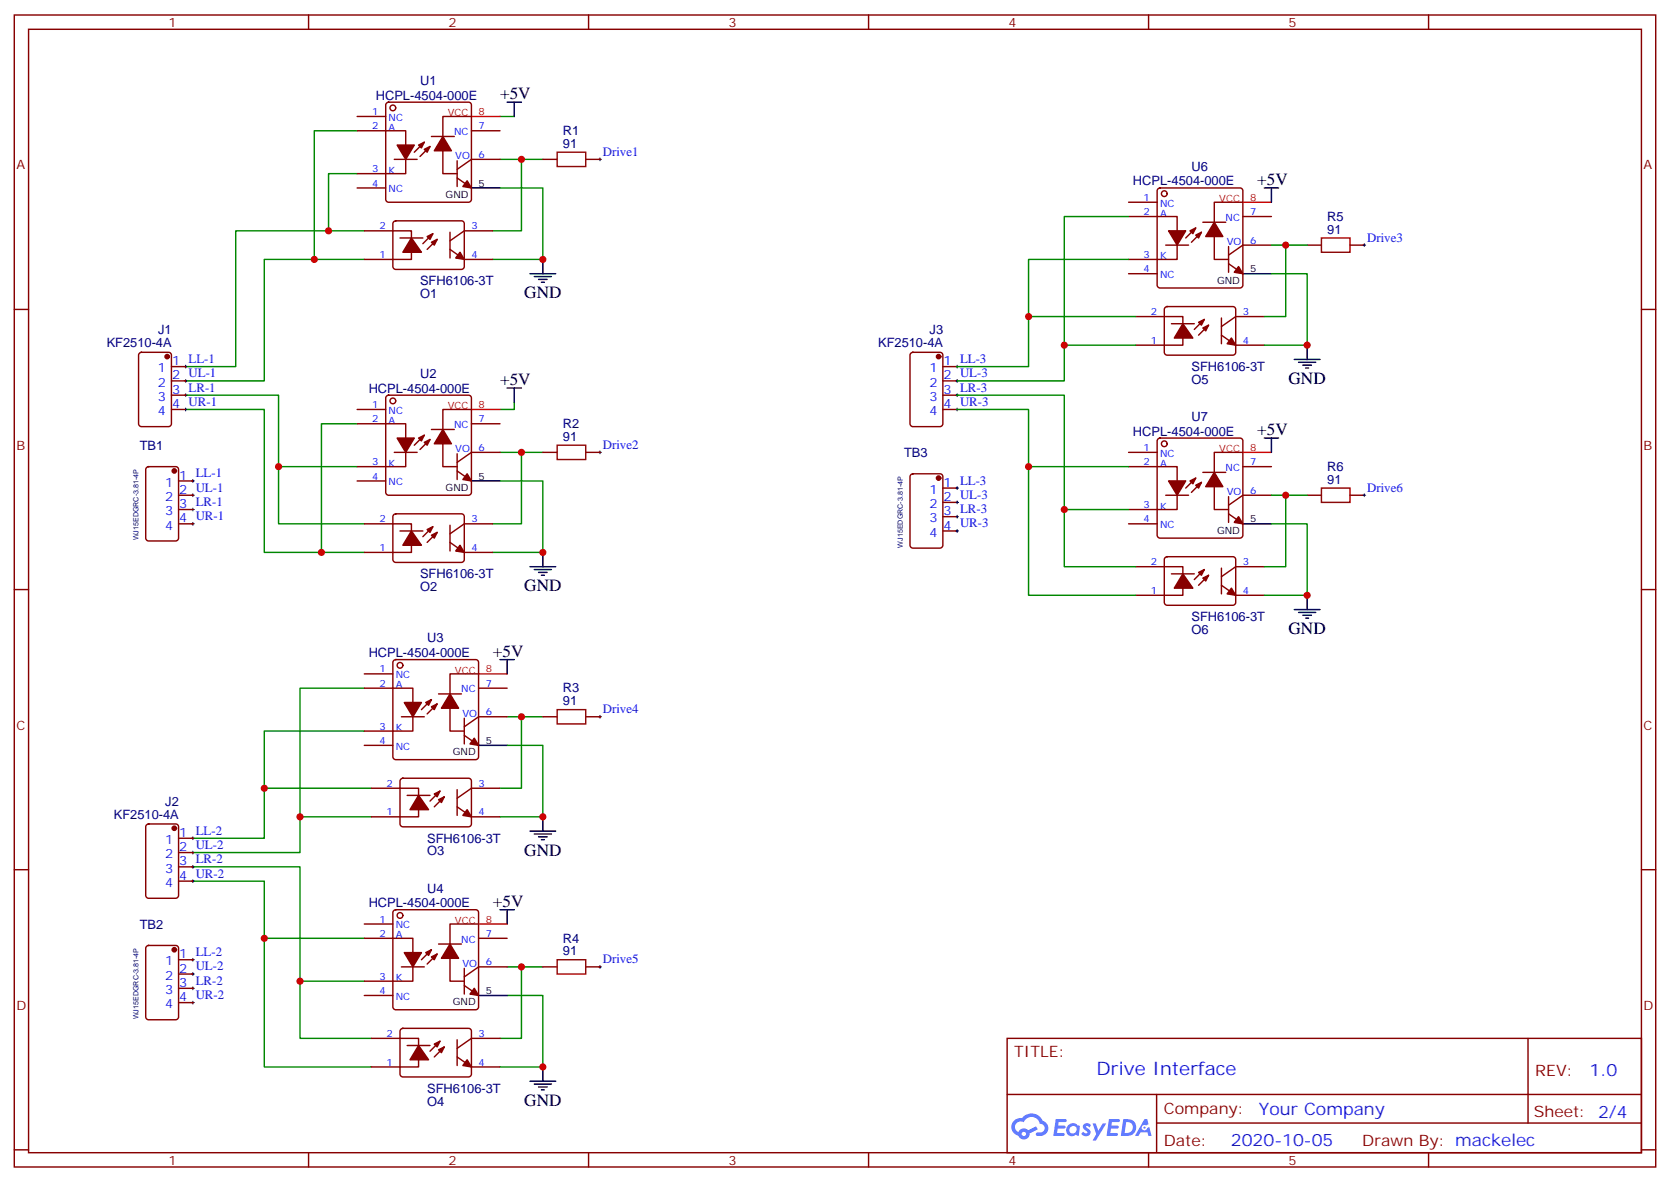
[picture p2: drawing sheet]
<svg xmlns="http://www.w3.org/2000/svg" width="412mm" height="292mm" viewBox="0 0 412 292" stroke-linecap="round" stroke-linejoin="round" font-family="sans-serif">
<g fill="none" stroke="#870000" stroke-width=".35">
<path d="M3.5 3.7h405.4v284.3h-405.4zM7.1 7.2h398.2v277.3h-398.2zM76.2 3.7v3.5M145.3 3.7v3.5M214.5 3.7v3.5M283.6 3.7v3.5M352.8 3.7v3.5M3.5 76.4h3.6M405.3 76.4h3.6M3.5 145.5h3.6M405.3 145.5h3.6M3.5 214.7h3.6"/>
<path d="M405.3 214.7h3.6M248.7 256.3h156.6v28.2h-156.6zM377.3 256.3v20.9M248.7 270.1h156.5M285.6 277.2h119.6M285.6 270.1v14.2M3.5 283.8h3.6M76.2 284.5v3.5M145.3 284.5v3.5M214.5 284.5v3.5M283.6 284.5v3.5M352.8 284.5v3.5"/>
<path d="M405.3 283.8h3.6"/>
</g>
<g fill="#5487ff">
<path d="M267.7 277.5a1.22 1.22 0 0 1 1.7 .2l-.4 .6a.47 .47 0 0 0-.3-.4 .47 .47 0 0 0-.5 .2v.1a1.3 1.3 0 0 1 1 1.7 1.39 1.39 0 0 1-2.2 0l.5-.6 .7 .5a.29 .29 0 0 0 .3-.3 .29 .29 0 0 0-.2-.3 1.04 1.04 0 0 1-.6-1.7z"/>
<path d="M260.7 276.2h2.4a.37 .37 0 0 1 .3 .4 .37 .37 0 0 1-.3 .4h-1.7l-.1 .8h1.5l.3 .4-.3 .4h-1.6l-.2 1.1 1.6-.1a.36 .36 0 0 1 .3 .4 .36 .36 0 0 1-.3 .4h-2.5z"/>
<path d="M273.8 276.2h2.4a.37 .37 0 0 1 .4 .4 .37 .37 0 0 1-.4 .4h-1.6l-.2 .8h1.6l.3 .4-.4 .4-1.6-.1-.1 1.1h1.5a.36 .36 0 0 1 .4 .4 .36 .36 0 0 1-.4 .4h-2.4z"/>
<path d="M282.6 276.2h.7l.3 1.3-.6 .3a.69 .69 0 0 0-1 .3 .69 .69 0 0 0 .4 .9 .69 .69 0 0 0 .9-.6l.5-.2 .6 2.2h-.8l-.2-.9h-1.8l-.5 .9h-.8z"/>
<path d="M269.8 277.3h.8l.6 1.8 1.1-1.8h.9l-2.6 4.2h-.8l.9-1.5z"/>
<path d="M277.4 276.2l-.6 4.2h1.3a2.11 2.11 0 0 0 2.5-2.1 2.11 2.11 0 0 0-2.5-2.1zM278.1 277a1.39 1.39 0 0 1 1.7 1.4 1.39 1.39 0 0 1-1.8 1.2h-.3z"/>
<path d="M263.7 277.8a1.47 1.47 0 0 0-.1 2.1 1.47 1.47 0 0 0 2.1 .1l.7 .4 .3-2.3-.2-.3h-.4a1.49 1.49 0 0 0-2.4 0zM264.4 278.2a.92 .92 0 0 1 1.5 .5 .92 .92 0 0 1-1.3 1.1 .9 .9 0 0 1-.2-1.6z"/>
<path d="M250.4 276.6a2.18 2.18 0 0 0 1.1 3.7 1.44 1.44 0 0 0 1.6 .9 1.44 1.44 0 0 0 1.2-1.4l2-1.1-.5-.7-1.9 1a1.47 1.47 0 0 0-2.4 .4 1.39 1.39 0 0 1-.7-1.9 1.39 1.39 0 0 1 2-.5 2.12 2.12 0 0 1 2.2-1.3 2.12 2.12 0 0 1 1.9 1.7 1.07 1.07 0 0 1 1.1 1 1.07 1.07 0 0 1-1 1.1h-.7a.43 .43 0 0 0-.5 .4 .43 .43 0 0 0 .4 .5 1.98 1.98 0 0 0 2.5-1.2 1.98 1.98 0 0 0-1.2-2.6 2.98 2.98 0 0 0-5.1-.6l-1.1 .1zM252.3 279.9a.55 .55 0 0 1 1.1 0 .55 .55 0 0 1-1.1 0z"/>
<circle cx="282.6" cy="278.3" r=".26"/>
</g>
<g fill="none" stroke="#008700" stroke-width=".35">
<path d="M88.2 32.3h-10.6v31.7M123.5 39.3h5.3v17.7h-7.1M123.5 28.8h3.5M128.8 39.3h5.3M88.2 42.9h-7.1v14.1M90 57h-31.8v33.5h-12.3M123.5 46.4h10.6v17.6h-12.4M278.7 53.4h-15.9v31.8M90 64h-24.7v30h-19.4M278.7 64h-24.7v14.1M280.5 78.1h-26.5v12.4h-17.6M314 67.6h8.8v17.6h-10.6"/>
<path d="M314 60.5h8.8M317.5 60.5v17.6h-5.3M45.9 97.5h22.9v31.8h21.2M127 99.3v1.8h-3.5M236.4 97.5h26.4v42.4h17.7M280.5 85.2h-17.7v8.8h-26.4M45.9 101.1h19.4v35.2h24.7M68.8 115.2h19.4M88.2 104.6h-8.8v31.7M123.5 118.7h10.6v17.6h-12.4M123.5 111.7h10.6M128.8 111.7v17.6h-7.1"/>
<path d="M236.4 101.1h17.6v45.8h26.5M254 115.2h24.7M262.8 125.8h15.9M314 129.3h8.8v17.6h-10.6M314 122.2h8.8M317.5 122.2v17.7h-5.3M90 169.9h-15.9v31.7M125.2 176.9h8.9M128.8 176.9v17.7h-5.3M90 180.4h-24.7v14.2M91.7 194.6h-26.4v12.3h-17.7M125.2 184h8.9v17.6h-10.6"/>
<path d="M47.6 214h26.5v42.3h17.6M47.6 217.5h17.7v45.8h26.4M91.7 201.6h-17.6v8.8h-26.5M65.3 231.6h24.7M125.2 238.7h8.9M128.8 238.7v17.6h-5.3M74.1 242.2h15.9M125.2 245.7h8.9v17.6h-10.6"/>
</g>
<g fill="none" stroke="#000" stroke-width=".35">
<path d="M125.2 25.2h3.6M127 25.2v3.6M116.4 46.4h7.1M312.2 46.4h3.5M314 46.4v3.5M130.9 67.6h6.3M131.9 68.3h4.3M133 69h2.1M133.7 69.7h.7M134.1 64v3.6M306.9 67.6h7.1M125.2 95.8h3.6"/>
<path d="M127 95.8v3.5M319.6 88.7h6.4M320.7 89.4h4.2M321.7 90.1h2.1M322.4 90.8h.7M322.8 85.2v3.5M116.4 118.7h7.1M312.2 108.1h3.5M314 108.1v3.6M130.9 139.9h6.3M134.1 136.3v3.6M306.9 129.3h7.1"/>
<path d="M131.9 140.6h4.3M133 141.3h2.1M133.7 142h.7M319.6 150.5h6.4M320.7 151.2h4.2M321.7 151.9h2.1M322.4 152.6h.7M322.8 146.9v3.6M123.5 162.8h3.5M125.2 162.8v3.5M118.2 184h7M130.9 205.1h6.3"/>
<path d="M131.9 205.8h4.3M133 206.6h2.1M133.7 207.3h.7M134.1 201.6v3.5M123.5 224.5h3.5M125.2 224.5v3.6M118.2 245.7h7M130.9 266.9h6.3M131.9 267.6h4.3M133 268.3h2.1M133.7 269h.7M134.1 263.3v3.6"/>
</g>
<g fill="none" stroke="#000" stroke-width=".25">
<path d="M147.8 39.3h.7M148.2 39v.7M336.5 60.5h.8M336.9 60.1v.8M45.5 97.5h.7M45.5 94h.7M45.5 90.5h.7M45.9 90.1v.7M45.9 93.7v.7M45.9 97.2v.7M236 97.5h.7M236 94h.7"/>
<path d="M236 90.5h.7M236.4 90.1v.7M236.4 93.7v.7M236.4 97.2v.7M45.5 101.1h.7M45.9 100.7v.7M47.3 118.7h.7M47.6 118.4v.7M147.8 111.7h.7M148.2 111.3v.7M236 101.1h.7M236.4 100.7v.7"/>
<path d="M47.3 129.3h.7M47.3 125.8h.7M47.3 122.2h.7M47.6 121.9v.7M47.6 125.4v.7M47.6 128.9v.7M236 131.1h.7M236 120.5h.7M236 124h.7M236 127.5h.7M236.4 120.1v.7M236.4 123.6v.8"/>
<path d="M236.4 127.2v.7M236.4 130.7v.7M336.5 122.2h.8M336.9 121.9v.7M147.8 176.9h.7M148.2 176.6v.7M47.3 217.5h.7M47.3 214h.7M47.3 210.4h.7M47.3 206.9h.7M47.6 206.6v.7M47.6 210.1v.7"/>
<path d="M47.6 213.6v.7M47.6 217.1v.7M47.3 236.9h.7M47.6 236.5v.7M147.8 238.7h.7M148.2 238.3v.7M47.3 243.9h.7M47.3 240.4h.7M47.3 247.5h.7M47.6 240.1v.7M47.6 243.6v.7M47.6 247.1v.7"/>
</g>
<g fill="none" stroke="#870000" stroke-width=".35">
<path d="M88.2 32.3h12v10.6h-12M88.2 28.8h7M95.5 25.4l.5-.2h19.7a.71 .71 0 0 1 .7 .7v23.3a.76 .76 0 0 1-.7 .7h-19.7a.76 .76 0 0 1-.8-.7v-23.3zM97.4 39.3h5.6M104.8 35.1l-2.5 2.5M106.2 36.2l-2.5 2.4M106.5 33.7h5.7M112.9 39.7v6.3M116.4 28.8h-7v14.1h3.5M116.4 32.3h7.1M123.5 39.3h-7.1l-3.5 2.5M134.1 39.3h3.5"/>
<path d="M144.6 39.3h3.6M88.2 46.4h7M90 57h11.6v7h-11.6M97.2 54.7l.5-.2h16.2a.71 .71 0 0 1 .8 .7v10.6a.76 .76 0 0 1-.8 .7h-16.2a.76 .76 0 0 1-.7-.7v-10.6zM98.8 58.7h5.6M106.9 57.7l-2.5 2.4M107.9 59.1l-2.4 2.5M111.1 57.3v6.4M112.9 43.9l3.5 2.5M121.7 57h-7l-3.6 2.4M278.7 53.4h12v10.6h-12M278.7 49.9h7.1"/>
<path d="M286 46.6l.5-.2h19.7a.71 .71 0 0 1 .7 .7v23.3a.76 .76 0 0 1-.7 .7h-19.7a.76 .76 0 0 1-.7-.7v-23.3zM295.3 56.3l-2.5 2.4M296.7 57.3l-2.5 2.5M297 54.9h5.7M306.9 49.9h-7v14.1h3.5M306.9 53.4h7.1M111.1 61.6l3.6 2.4h7M278.7 67.6h7.1M280.5 78.1h11.6v7.1h-11.6M287.7 75.9l.5-.2h16.2a.71 .71 0 0 1 .8 .7v10.6a.76 .76 0 0 1-.8 .7h-16.2a.76 .76 0 0 1-.7-.7v-10.6zM287.9 60.5h5.6M289.3 79.9h5.6"/>
<path d="M297.4 78.8l-2.5 2.5M301.6 78.5v6.3M303.4 65.1l3.5 2.5M303.4 60.9v6.3M312.2 78.1h-7l-3.6 2.5M314 60.5h-7.1l-3.5 2.5M322.8 60.5h3.5M333.4 60.5h3.5M34.5 87.2l.4-.2h6.7a.71 .71 0 0 1 .7 .7v16.9a.76 .76 0 0 1-.7 .7h-6.7a.76 .76 0 0 1-.7-.7v-16.9zM42.3 90.5h3.6M42.3 94h3.6M42.3 97.5h3.6"/>
<path d="M95.5 97.7l.5-.2h19.7a.71 .71 0 0 1 .7 .7v23.3a.76 .76 0 0 1-.7 .7h-19.7a.76 .76 0 0 1-.8-.7v-23.3zM225 87.2l.4-.2h6.7a.71 .71 0 0 1 .7 .7v16.9a.76 .76 0 0 1-.7 .7h-6.7a.76 .76 0 0 1-.7-.7v-16.9zM232.8 90.5h3.6M232.8 94h3.6M232.8 97.5h3.6M298.4 80.3l-2.4 2.4M301.6 82.7l3.6 2.5h7M36.2 115.4l.5-.2h6.7a.71 .71 0 0 1 .7 .7v16.9a.76 .76 0 0 1-.7 .7h-6.7a.76 .76 0 0 1-.7-.7v-16.9zM42.3 101.1h3.6M44.1 118.7h3.5M88.2 104.6h12v10.6h-12M88.2 101.1h7"/>
<path d="M88.2 118.7h7M97.4 111.7h5.6M104.8 107.4l-2.5 2.5M106.2 108.5l-2.5 2.4M106.5 106h5.7M112.9 112v6.4M112.9 116.2l3.5 2.5M116.4 101.1h-7v14.1h3.5M116.4 104.6h7.1M123.5 111.7h-7.1l-3.5 2.4M134.1 111.7h3.5M144.6 111.7h3.6"/>
<path d="M225 117.2l.4-.3h6.7a.71 .71 0 0 1 .7 .8v16.9a.76 .76 0 0 1-.7 .7h-6.7a.76 .76 0 0 1-.7-.7v-16.9zM232.8 101.1h3.6M278.7 115.2h12v10.6h-12M278.7 111.7h7.1M286 108.3l.5-.2h19.7a.71 .71 0 0 1 .7 .7v23.3a.76 .76 0 0 1-.7 .7h-19.7a.76 .76 0 0 1-.7-.7v-23.3zM295.3 118l-2.5 2.5M296.7 119.1l-2.5 2.4M297 116.6h5.7M306.9 111.7h-7v14.1h3.5M306.9 115.2h7.1M44.1 129.3h3.5M44.1 122.2h3.5"/>
<path d="M44.1 125.8h3.5M90 129.3h11.6v7h-11.6M97.2 127l.5-.2h16.2a.71 .71 0 0 1 .8 .7v10.6a.76 .76 0 0 1-.8 .7h-16.2a.76 .76 0 0 1-.7-.7v-10.6zM98.8 131.1h5.6M106.9 130l-2.5 2.5M107.9 131.4l-2.4 2.5M111.1 133.9l3.6 2.4h7M111.1 129.6v6.4M121.7 129.3h-7l-3.6 2.5M232.8 131.1h3.6M232.8 120.5h3.6M232.8 124h3.6"/>
<path d="M232.8 127.5h3.6M278.7 129.3h7.1M280.5 139.9h11.6v7h-11.6M287.7 137.6l.5-.2h16.2a.71 .71 0 0 1 .8 .7v10.6a.76 .76 0 0 1-.8 .7h-16.2a.76 .76 0 0 1-.7-.7v-10.6zM287.9 122.2h5.6M303.4 122.6v6.3M303.4 126.8l3.5 2.5M312.2 139.9h-7l-3.6 2.4M314 122.2h-7.1l-3.5 2.5M322.8 122.2h3.5M333.4 122.2h3.5M289.3 141.6h5.6"/>
<path d="M297.4 140.6l-2.5 2.5M298.4 142l-2.4 2.5M301.6 140.2v6.4M301.6 144.5l3.6 2.4h7M90 169.9h12v10.5h-12M90 166.3h7M97.2 163l.5-.2h19.8a.71 .71 0 0 1 .7 .7v23.3a.76 .76 0 0 1-.7 .7h-19.8a.76 .76 0 0 1-.7-.7v-23.3zM99.1 176.9h5.7M106.5 172.7l-2.4 2.5M107.9 173.7l-2.4 2.5M108.3 171.3h5.6M114.7 177.3v6.3"/>
<path d="M118.2 166.3h-7.1v14.1h3.6M118.2 169.9h7M125.2 176.9h-7l-3.5 2.5M134.1 176.9h3.5M144.6 176.9h3.6M90 184h7M91.7 194.6h11.7v7h-11.7M99 192.3l.5-.2h16.2a.71 .71 0 0 1 .7 .7v10.6a.76 .76 0 0 1-.7 .7h-16.2a.76 .76 0 0 1-.7-.7v-10.6zM100.5 196.3h5.7M108.7 195.3l-2.5 2.4M109.7 196.7l-2.5 2.4M112.9 194.9v6.4"/>
<path d="M112.9 199.1l3.5 2.5h7.1M114.7 181.5l3.5 2.5M123.5 194.6h-7.1l-3.5 2.4M36.2 203.6l.5-.2h6.7a.71 .71 0 0 1 .7 .7v16.9a.76 .76 0 0 1-.7 .7h-6.7a.76 .76 0 0 1-.7-.7v-16.9zM44.1 206.9h3.5M44.1 210.4h3.5M44.1 214h3.5M44.1 217.5h3.5M36.2 233.6l.5-.2h6.7a.71 .71 0 0 1 .7 .7v16.9a.76 .76 0 0 1-.7 .7h-6.7a.76 .76 0 0 1-.7-.7v-16.9zM44.1 236.9h3.5M90 231.6h12v10.6h-12M90 228.1h7"/>
<path d="M97.2 224.7l.5-.2h19.8a.71 .71 0 0 1 .7 .7v23.3a.76 .76 0 0 1-.7 .7h-19.8a.76 .76 0 0 1-.7-.7v-23.3zM99.1 238.7h5.7M106.5 234.4l-2.4 2.5M107.9 235.5l-2.4 2.4M108.3 233h5.6M114.7 239v6.4M118.2 228.1h-7.1v14.1h3.6M118.2 231.6h7M125.2 238.7h-7l-3.5 2.4M134.1 238.7h3.5M144.6 238.7h3.6M44.1 240.4h3.5"/>
<path d="M44.1 243.9h3.5M44.1 247.5h3.5M90 245.7h7M91.7 256.3h11.7v7h-11.7M99 254l.5-.2h16.2a.71 .71 0 0 1 .7 .7v10.6a.76 .76 0 0 1-.7 .7h-16.2a.76 .76 0 0 1-.7-.7v-10.6zM100.5 258.1h5.7M108.7 257l-2.5 2.5M109.7 258.4l-2.5 2.5M112.9 256.6v6.4M114.7 243.2l3.5 2.5M123.5 256.3h-7.1l-3.5 2.5M112.9 260.9l3.5 2.4h7.1"/>
<circle cx="97" cy="26.6" r=".71"/>
<circle cx="287.5" cy="47.8" r=".71"/>
<circle cx="97" cy="99" r=".71"/>
<circle cx="287.5" cy="109.5" r=".71"/>
<circle cx="98.8" cy="164.2" r=".71"/>
<circle cx="98.8" cy="226" r=".71"/>
</g>
<path d="M137.6 37.6h7v3.5h-7zM326.3 58.7h7.1v3.6h-7.1zM137.6 109.9h7v3.5h-7zM326.3 120.5h7.1v3.5h-7.1zM137.6 175.2h7v3.5h-7zM137.6 236.9h7v3.5h-7z" fill="none" stroke="#a10000" stroke-width=".35"/>
<g fill="#870000" stroke="#870000" stroke-width=".35">
<path d="M115.4 261.6l1 1.7-2.1-.3z"/>
<path d="M107.2 257.7l1.5-.7-.8 1.4z"/>
<path d="M108.3 259.1l1.4-.7-.7 1.4z"/>
<path d="M103.4 258.1l2.4 3.5h-4.6z"/>
<path d="M115.4 199.8l1 1.8-2.1-.3z"/>
<path d="M107.2 196l1.5-.7-.8 1.4z"/>
<path d="M108.3 197.4l1.4-.7-.7 1.4z"/>
<path d="M103.4 196.3l2.4 3.5h-4.6z"/>
<path d="M113.6 134.6l1.1 1.7-2.2-.3z"/>
<path d="M105.5 130.7l1.4-.7-.7 1.4z"/>
<path d="M106.5 132.1l1.4-.7-.7 1.4z"/>
<path d="M101.6 131.1l2.5 3.5h-4.6z"/>
<path d="M113.6 62.3l1.1 1.7-2.2-.3z"/>
<path d="M105.5 58.4l1.4-.7-.7 1.4z"/>
<path d="M106.5 59.8l1.4-.7-.7 1.4z"/>
<path d="M101.6 58.7l2.5 3.6h-4.6z"/>
<path d="M117.1 243.9l1.1 1.8-2.1-.3z"/>
<path d="M106.5 236.2l1.4-.7-.7 1.4z"/>
<path d="M105.1 235.1l1.4-.7-.7 1.4z"/>
<path d="M99.8 235.1h4.3l-2.1 3.6z"/>
<path d="M111.1 233l2.1 3.5h-4.2z"/>
<path d="M117.1 182.2l1.1 1.8-2.1-.4z"/>
<path d="M106.5 174.4l1.4-.7-.7 1.5z"/>
<path d="M105.1 173.4l1.4-.7-.7 1.4z"/>
<path d="M99.8 173.4h4.3l-2.1 3.5z"/>
<path d="M111.1 171.3l2.1 3.5h-4.2z"/>
<path d="M115.4 116.9l1 1.8-2.1-.3z"/>
<path d="M104.8 109.2l1.4-.7-.7 1.4z"/>
<path d="M103.4 108.1l1.4-.7-.7 1.4z"/>
<path d="M98.1 108.1h4.2l-2.1 3.6z"/>
<path d="M109.4 106l2.1 3.5h-4.3z"/>
<path d="M115.4 44.6l1 1.8-2.1-.4z"/>
<path d="M104.8 36.9l1.4-.7-.7 1.4z"/>
<path d="M103.4 35.8l1.4-.7-.7 1.4z"/>
<path d="M98.1 35.8h4.2l-2.1 3.5z"/>
<path d="M109.4 33.7l2.1 3.5h-4.3z"/>
<path d="M305.9 65.8l1 1.8-2.1-.4z"/>
<path d="M295.3 58l1.4-.7-.7 1.4z"/>
<path d="M293.9 57l1.4-.7-.7 1.4z"/>
<path d="M288.6 57h4.2l-2.1 3.5z"/>
<path d="M299.9 54.9l2.1 3.5h-4.3z"/>
<path d="M305.9 127.5l1 1.8-2.1-.4z"/>
<path d="M295.3 119.8l1.4-.7-.7 1.4z"/>
<path d="M293.9 118.7l1.4-.7-.7 1.4z"/>
<path d="M288.6 118.7h4.2l-2.1 3.5z"/>
<path d="M299.9 116.6l2.1 3.5h-4.3z"/>
<path d="M304.1 83.4l1.1 1.8-2.2-.4z"/>
<path d="M296 79.6l1.4-.8-.7 1.5z"/>
<path d="M297 81l1.4-.7-.7 1.4z"/>
<path d="M292.1 79.9l2.5 3.5h-4.6z"/>
<path d="M304.1 145.2l1.1 1.7-2.2-.3z"/>
<path d="M296 141.3l1.4-.7-.7 1.4z"/>
<path d="M297 142.7l1.4-.7-.7 1.4z"/>
<path d="M292.1 141.6l2.5 3.6h-4.6z"/>
<circle cx="43" cy="234.4" r=".53"/>
<circle cx="43" cy="116.2" r=".53"/>
<circle cx="43" cy="204.4" r=".53"/>
<circle cx="41.3" cy="88" r=".53"/>
<circle cx="231.8" cy="88" r=".53"/>
<circle cx="231.8" cy="118" r=".53"/>
</g>
<path d="M116.4 28.8h7.1M306.9 49.9h7.1M116.4 101.1h7.1M306.9 111.7h7.1M118.2 166.3h7M118.2 228.1h7" fill="none" stroke="#f00" stroke-width=".35"/>
<g fill="#c00">
<circle cx="128.8" cy="238.7" r=".88"/>
<circle cx="128.8" cy="176.9" r=".88"/>
<circle cx="134.1" cy="201.6" r=".88"/>
<circle cx="134.1" cy="263.3" r=".88"/>
<circle cx="65.3" cy="231.6" r=".88"/>
<circle cx="74.1" cy="242.2" r=".88"/>
<circle cx="74.1" cy="201.6" r=".88"/>
<circle cx="65.3" cy="194.6" r=".88"/>
<circle cx="128.8" cy="111.7" r=".88"/>
<circle cx="134.1" cy="136.3" r=".88"/>
<circle cx="68.8" cy="115.2" r=".88"/>
<circle cx="79.4" cy="136.3" r=".88"/>
<circle cx="134.1" cy="64" r=".88"/>
<circle cx="128.8" cy="39.3" r=".88"/>
<circle cx="81.1" cy="57" r=".88"/>
<circle cx="77.6" cy="64" r=".88"/>
<circle cx="254" cy="78.1" r=".88"/>
<circle cx="262.8" cy="85.2" r=".88"/>
<circle cx="262.8" cy="125.8" r=".88"/>
<circle cx="254" cy="115.2" r=".88"/>
<circle cx="322.8" cy="146.9" r=".88"/>
<circle cx="322.8" cy="85.2" r=".88"/>
<circle cx="317.5" cy="60.5" r=".88"/>
<circle cx="317.5" cy="122.2" r=".88"/>
</g>
<text font-size="4.6" fill="#00f" x="270.8" y="265.3">Drive Interface</text>
<g font-size="4.2">
<text x="123.5" y="24.5">+5V</text>
<text x="310.4" y="45.7">+5V</text>
<text x="129.5" y="73.6">GND</text>
<text x="123.5" y="95.1">+5V</text>
<text x="318.2" y="94.8">GND</text>
<text x="310.4" y="107.4">+5V</text>
<text x="129.5" y="145.9">GND</text>
<text x="318.2" y="156.5">GND</text>
<text x="121.7" y="162.1">+5V</text>
<text x="129.5" y="211.2">GND</text>
<text x="121.7" y="223.8">+5V</text>
<text x="129.5" y="273">GND</text>
</g>
<g font-size="4.2" fill="#00f">
<text x="392.5" y="265.6">1.0</text>
<text x="310.9" y="275.1">Your Company</text>
<text x="304" y="282.9">2020-10-05</text>
</g>
<g font-size="3.9" fill="#800">
<text x="250.5" y="260.9">TITLE:</text>
<text x="379.1" y="265.6">REV:</text>
<text x="287.4" y="275.1">Company:</text>
<text x="378.7" y="275.7">Sheet: 2/4</text>
<text x="287.4" y="282.8">Date:</text>
<text x="336.4" y="282.8">Drawn By: mackelec</text>
</g>
<g font-size="3.2" fill="#800">
<text x="41.6" y="6.7">1</text>
<text x="110.8" y="6.7">2</text>
<text x="179.9" y="6.7">3</text>
<text x="249.1" y="6.7">4</text>
<text x="318.2" y="6.7">5</text>
<text x="4.1" y="41.8">A</text>
<text x="405.9" y="41.8">A</text>
<text x="4.1" y="110.9">B</text>
<text x="405.9" y="110.9">B</text>
<text x="4.1" y="180.1">C</text>
<text x="405.9" y="180.1">C</text>
<text x="4.1" y="249.2">D</text>
<text x="405.9" y="249.2">D</text>
<text x="41.6" y="287.5">1</text>
<text x="110.8" y="287.5">2</text>
<text x="179.9" y="287.5">3</text>
<text x="249.1" y="287.5">4</text>
<text x="318.2" y="287.5">5</text>
</g>
<g font-size="3.2" fill="#000080">
<text x="103.7" y="21">U1</text>
<text x="92.8" y="24.6">HCPL-4504-000E</text>
<text x="139" y="33.3">R1</text>
<text x="139" y="36.5">91</text>
<text x="279.8" y="45.8">HCPL-4504-000E</text>
<text x="294.2" y="42.2">U6</text>
<text x="327.7" y="57.7">91</text>
<text x="327.7" y="54.5">R5</text>
<text x="103.7" y="70.4">SFH6106-3T</text>
<text x="103.7" y="73.6">O1</text>
<text x="39.1" y="82.6">J1</text>
<text x="229.6" y="82.6">J3</text>
<text x="26.3" y="85.7">KF2510-4A</text>
<text x="216.8" y="85.7">KF2510-4A</text>
<text x="103.7" y="93.3">U2</text>
<text x="294.2" y="91.5">SFH6106-3T</text>
<text x="294.2" y="94.7">O5</text>
<text x="91" y="96.9">HCPL-4504-000E</text>
<text x="139" y="105.7">R2</text>
<text x="279.8" y="107.5">HCPL-4504-000E</text>
<text x="294.2" y="103.9">U7</text>
<text x="34.5" y="111">TB1</text>
<text x="139" y="108.8">91</text>
<text x="223.2" y="112.8">TB3</text>
<text x="327.7" y="119.4">91</text>
<text x="327.7" y="116.2">R6</text>
<text x="103.7" y="142.7">SFH6106-3T</text>
<text x="103.7" y="145.9">O2</text>
<text x="294.2" y="153.3">SFH6106-3T</text>
<text x="105.5" y="158.6">U3</text>
<text x="294.2" y="156.5">O6</text>
<text x="91" y="162.2">HCPL-4504-000E</text>
<text x="139" y="170.9">R3</text>
<text x="139" y="174.1">91</text>
<text x="28.1" y="202.1">KF2510-4A</text>
<text x="40.8" y="199">J2</text>
<text x="105.5" y="208">SFH6106-3T</text>
<text x="105.5" y="211.1">O3</text>
<text x="105.5" y="220.3">U4</text>
<text x="91" y="223.9">HCPL-4504-000E</text>
<text x="34.5" y="229.2">TB2</text>
<text x="139" y="232.7">R4</text>
<text x="139" y="235.8">91</text>
<text x="105.5" y="269.7">SFH6106-3T</text>
<text x="105.5" y="272.9">O4</text>
</g>
<g font-size="3.2" fill="#00f">
<text x="148.9" y="38.5">Drive1</text>
<text x="337.6" y="59.6">Drive3</text>
<text x="39" y="91.9">1</text>
<text x="39" y="95.4">2</text>
<text x="42.5" y="90.1">1 LL-1</text>
<text x="42.5" y="93.7">2 UL-1</text>
<text x="229.5" y="91.9">1</text>
<text x="229.5" y="95.4">2</text>
<text x="233" y="90.1">1 LL-3</text>
<text x="233" y="93.7">2 UL-3</text>
<text x="39" y="99">3</text>
<text x="42.5" y="97.2">3 LR-1</text>
<text x="42.5" y="100.7">4 UR-1</text>
<text x="229.5" y="99">3</text>
<text x="233" y="97.2">3 LR-3</text>
<text x="233" y="100.7">4 UR-3</text>
<text x="39" y="102.5">4</text>
<text x="229.5" y="102.5">4</text>
<text x="148.9" y="110.8">Drive2</text>
<text x="44.3" y="118.4">1 LL-1</text>
<text x="40.8" y="120.1">1</text>
<text x="40.8" y="123.6">2</text>
<text x="44.3" y="121.9">2 UL-1</text>
<text x="44.3" y="125.4">3 LR-1</text>
<text x="229.5" y="121.9">1</text>
<text x="229.5" y="125.4">2</text>
<text x="233" y="120.1">1 LL-3</text>
<text x="233" y="123.6">2 UL-3</text>
<text x="337.6" y="121.4">Drive6</text>
<text x="40.8" y="127.2">3</text>
<text x="40.8" y="130.7">4</text>
<text x="44.3" y="128.9">4 UR-1</text>
<text x="229.5" y="128.9">3</text>
<text x="233" y="127.2">3 LR-3</text>
<text x="233" y="130.7">4 UR-3</text>
<text x="229.5" y="132.5">4</text>
<text x="148.9" y="176">Drive4</text>
<text x="40.8" y="208.3">1</text>
<text x="44.3" y="206.6">1 LL-2</text>
<text x="40.8" y="211.8">2</text>
<text x="40.8" y="215.4">3</text>
<text x="44.3" y="210.1">2 UL-2</text>
<text x="44.3" y="213.6">3 LR-2</text>
<text x="40.8" y="218.9">4</text>
<text x="44.3" y="217.1">4 UR-2</text>
<text x="40.8" y="238.3">1</text>
<text x="44.3" y="236.5">1 LL-2</text>
<text x="148.9" y="237.8">Drive5</text>
<text x="40.8" y="241.8">2</text>
<text x="40.8" y="245.4">3</text>
<text x="44.3" y="240.1">2 UL-2</text>
<text x="44.3" y="243.6">3 LR-2</text>
<text x="40.8" y="248.9">4</text>
<text x="44.3" y="247.1">4 UR-2</text>
</g>
<g font-size="2.5" fill="#00f">
<text x="91.9" y="28.4">1</text>
<text x="96" y="29.8">NC</text>
<text x="91.9" y="31.9">2</text>
<text x="96" y="32.3">A</text>
<text x="112.1" y="33.3">NC</text>
<text x="118.2" y="31.9">7</text>
<text x="112.4" y="39.3">VO</text>
<text x="118.2" y="39">6</text>
<text x="91.9" y="42.5">3</text>
<text x="91.9" y="46">4</text>
<text x="96" y="42.9">K</text>
<text x="96" y="47.4">NC</text>
<text x="282.4" y="53.1">2</text>
<text x="282.4" y="49.6">1</text>
<text x="286.5" y="53.4">A</text>
<text x="286.5" y="51">NC</text>
<text x="308.7" y="53.1">7</text>
<text x="93.7" y="56.6">2</text>
<text x="116.4" y="56.6">3</text>
<text x="302.6" y="54.5">NC</text>
<text x="93.7" y="63.7">1</text>
<text x="116.4" y="63.7">4</text>
<text x="282.4" y="63.7">3</text>
<text x="286.5" y="64">K</text>
<text x="302.9" y="60.5">VO</text>
<text x="308.7" y="60.1">6</text>
<text x="282.4" y="67.2">4</text>
<text x="286.5" y="68.6">NC</text>
<text x="284.2" y="77.8">2</text>
<text x="306.9" y="77.8">3</text>
<text x="284.2" y="84.8">1</text>
<text x="306.9" y="84.8">4</text>
<text x="91.9" y="100.7">1</text>
<text x="91.9" y="104.2">2</text>
<text x="96" y="104.6">A</text>
<text x="96" y="102.1">NC</text>
<text x="112.1" y="105.7">NC</text>
<text x="118.2" y="104.2">7</text>
<text x="112.4" y="111.7">VO</text>
<text x="118.2" y="111.3">6</text>
<text x="282.4" y="111.3">1</text>
<text x="286.5" y="112.7">NC</text>
<text x="91.9" y="114.8">3</text>
<text x="91.9" y="118.4">4</text>
<text x="96" y="115.2">K</text>
<text x="96" y="119.8">NC</text>
<text x="282.4" y="114.8">2</text>
<text x="286.5" y="115.2">A</text>
<text x="302.6" y="116.2">NC</text>
<text x="308.7" y="114.8">7</text>
<text x="282.4" y="125.4">3</text>
<text x="286.5" y="125.8">K</text>
<text x="302.9" y="122.2">VO</text>
<text x="308.7" y="121.9">6</text>
<text x="93.7" y="128.9">2</text>
<text x="116.4" y="128.9">3</text>
<text x="282.4" y="128.9">4</text>
<text x="286.5" y="130.4">NC</text>
<text x="93.7" y="136">1</text>
<text x="116.4" y="136">4</text>
<text x="284.2" y="139.5">2</text>
<text x="306.9" y="139.5">3</text>
<text x="284.2" y="146.6">1</text>
<text x="306.9" y="146.6">4</text>
<text x="93.7" y="166">1</text>
<text x="97.7" y="167.4">NC</text>
<text x="93.7" y="169.5">2</text>
<text x="97.7" y="169.9">A</text>
<text x="113.9" y="170.9">NC</text>
<text x="119.9" y="169.5">7</text>
<text x="114.2" y="176.9">VO</text>
<text x="119.9" y="176.6">6</text>
<text x="93.7" y="180.1">3</text>
<text x="93.7" y="183.6">4</text>
<text x="97.7" y="180.4">K</text>
<text x="97.7" y="185">NC</text>
<text x="95.4" y="194.2">2</text>
<text x="118.2" y="194.2">3</text>
<text x="95.4" y="201.3">1</text>
<text x="118.2" y="201.3">4</text>
<text x="93.7" y="227.7">1</text>
<text x="93.7" y="231.2">2</text>
<text x="97.7" y="231.6">A</text>
<text x="97.7" y="229.1">NC</text>
<text x="113.9" y="232.7">NC</text>
<text x="119.9" y="231.2">7</text>
<text x="114.2" y="238.7">VO</text>
<text x="119.9" y="238.3">6</text>
<text x="93.7" y="241.8">3</text>
<text x="93.7" y="245.4">4</text>
<text x="97.7" y="242.2">K</text>
<text x="97.7" y="246.8">NC</text>
<text x="95.4" y="255.9">2</text>
<text x="118.2" y="255.9">3</text>
<text x="95.4" y="263">1</text>
<text x="118.2" y="263">4</text>
</g>
<g font-size="2.5" fill="#f00">
<text x="110.6" y="28.8">VCC</text>
<text x="118.2" y="28.4">8</text>
<text x="301.1" y="49.9">VCC</text>
<text x="308.7" y="49.6">8</text>
<text x="110.6" y="101.1">VCC</text>
<text x="118.2" y="100.7">8</text>
<text x="301.1" y="111.7">VCC</text>
<text x="308.7" y="111.3">8</text>
<text x="112.3" y="166.3">VCC</text>
<text x="119.9" y="166">8</text>
<text x="119.9" y="227.7">8</text>
<text x="112.3" y="228.1">VCC</text>
</g>
<g font-size="2.5">
<text x="118.2" y="46">5</text>
<text x="110" y="48.9">GND</text>
<text x="300.5" y="70">GND</text>
<text x="308.7" y="67.2">5</text>
<text x="118.2" y="118.4">5</text>
<text x="110" y="121.2">GND</text>
<text x="300.5" y="131.8">GND</text>
<text x="308.7" y="128.9">5</text>
<text x="119.9" y="183.6">5</text>
<text x="111.8" y="186.4">GND</text>
<text x="119.9" y="245.4">5</text>
<text x="111.8" y="248.2">GND</text>
</g>
<g font-size="1.8" fill="#000080">
<text x="34.2" y="133.4" transform="rotate(-90 34.2 133.4)">WJ15EDGRC-3.81-4P</text>
<text x="223" y="135.2" transform="rotate(-90 223 135.2)">WJ15EDGRC-3.81-4P</text>
<text x="34.2" y="251.6" transform="rotate(-90 34.2 251.6)">WJ15EDGRC-3.81-4P</text>
</g>
</svg>
